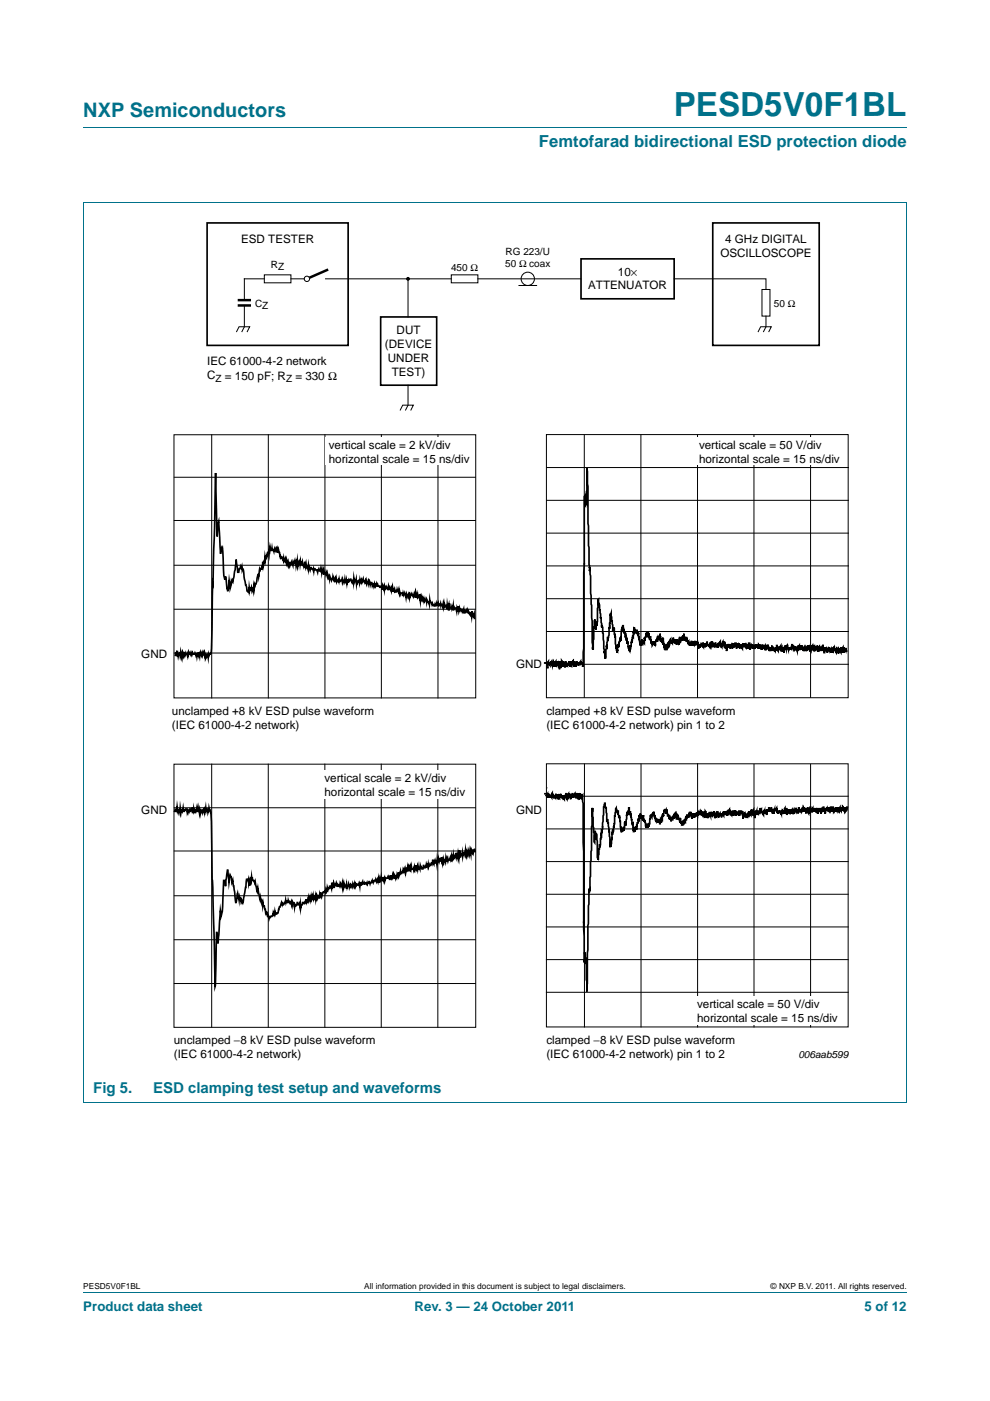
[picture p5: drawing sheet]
<svg xmlns="http://www.w3.org/2000/svg" width="210mm" height="297mm" viewBox="0 0 210 297" stroke-linecap="round" stroke-linejoin="round" font-family="sans-serif">
<path d="M17.7 27h174.6M17.6 42.9h174.7M17.7 42.9v190.9h174.6v-190.9M17.7 273.9h174.6" fill="none" stroke="#00718a" stroke-width=".21"/>
<g fill="none" stroke="#000" stroke-width=".21">
<path d="M51.8 59.1v4.5M50.1 70.4l.6-1.1h2.3l-.6 1.1M51.8 64.8v4.5l-.5 1.1M160.8 70.4l.5-1.1h2.3l-.6 1.1M162.5 67v2.3l-.6 1.1M36.9 92.2h64v55.8h-64zM44.9 92.2v55.8M56.9 92.2v55.8M68.9 92.2v55.8M80.9 92.2v55.8M84.9 87l.5-1.1h2.3l-.6 1.1M86.5 85.9l-.5 1.1"/>
<path d="M92.9 92.2v55.8M36.9 119.8h64M36.9 110.4h64M36.9 101.2h64M36.9 138.5h64M36.9 129.2h64M36.9 171.3h64M36.9 162h64v55.8h-64zM44.9 162v55.8M56.9 162v55.8M68.9 162v55.8M80.9 162v55.8"/>
<path d="M92.9 162v55.8M36.9 199.2h64M36.9 189.9h64M36.9 180.4h64M36.9 208.5h64"/>
</g>
<path d="M69.6 57.1l-4.5 2M50.4 63.6h2.8M50.4 64.8h2.8" fill="none" stroke="#000" stroke-width=".53"/>
<circle cx="65.1" cy="59.1" r=".56" fill="#fff" stroke="#000" stroke-width=".21"/>
<g fill="none" stroke="#000" stroke-width=".21">
<path d="M51.8 59.1h4.3M56.1 58.3h5.6v1.7h-5.6zM61.7 59.1h2.8M69 59.1h26.7M86.5 59.1v8.1M95.7 58.3h5.7v1.7h-5.7zM101.4 59.1h21.8M143 59.1h19.5v2.3M110 60.5h3.9M161.6 61.4h1.7v5.6h-1.7zM86.5 81.7v4.2M115.9 167h.1"/>
<circle cx="111.9" cy="59.1" r="1.41"/>
</g>
<circle cx="86.5" cy="59.1" r=".28" fill="#000" stroke="#000" stroke-width=".25"/>
<path d="M43.9 47.3h29.9v25.9h-29.9zM123.2 54.9h19.8v8.5h-19.8zM151.2 47.3h22.6v25.9h-22.6zM80.7 67.2h11.9v14.5h-11.9z" fill="none" stroke="#000" stroke-width=".35"/>
<g fill="#fff">
<path d="M68.1 163.4h31.4v6h-31.4z"/>
<path d="M69 92.8h31.4v5.7h-31.4z"/>
</g>
<path d="M100.6 131.1v-1l-.2 .5-.2-.5v.3l-.1-.8-.1 1v-.5l-.2 .3-.1-.5-.1 .2-.2-.5-.2 .3v-.5l-.1 .2-.2-.2-.1 .5-.2-.3-.2 .3v-.7l-.2 .4-.1-.2-.1 .2-.2-.4-.2 .2-.1-.5-.2 .7-.1-.9-.2 .5-.1-.3v.7l-.2-.7h-.3l-.1-.2-.1 .7-.1-1-.2 .8-.1-.5-.1 .2h-.2l-.2-1v1.5l-.1-1.2-.2 .7-.1-.7-.1 1-.1-.8-.2 .3-.2-.5-.1 .2v-.5l-.1 .8-.1-.5-.1 .5-.1-.5h-.2l-.1 .2-.1-.5-.3 .5-.1-.5-.1 .3-.1-.3-.2 .3v-.3l-.1 .5h-.2l-.1-.2v.2h-.2l-.3-.5-.1 .3-.2-.5h-.2v-.5l-.1 1-.1-.5h-.2l-.2-.5-.1 .5-.1-.7-.3 .4-.1-.2v.2l-.1-.4-.1 .2-.1-.2-.1 .2-.1-.7-.1 .5-.2-.5v.9l-.2-1.4-.1 .7h-.2l-.2-.7-.1 .5-.2-.5-.1 .7v-.7l-.1 .5-.2-.5-.1 .5-.3-.5-.1 .2-.1-.2-.2 .5-.1-.3v.5l-.3-.7-.2 .5-.2-.5-.1 .7-.3-1-.1 .5-.2-.5-.1 .5-.1-.5h-.3l-.1 .3-.1-.5-.1 .5-.1-1-.1 .2h-.2l-.1-.2v.5l-.2-.3-.2 .3-.1-.5-.1 .2v-.2l-.2 .2-.1-.4-.1 .7v-.7l-.2 .4v-.4l-.1 .2-.2-.5-.1 .3-.2-.5v.7l-.4-.5v.3l-.2-.3-.1 .3-.1-.3v.5l-.1-.7-.2 .5-.1-.8-.2 1-.1-.7-.1 .2-.6-.2-.1-.3-.1 .3-.1-.5-.2 .5-.1-.3-.1 .3-.1-.5-.2 .5-.1-.5-.2 .2v-.5h-.2l-.2 .5-.1-.7-.1 .2-.1-.2-.1 .5v-.5l-.3 .5-.1-.8-.1 .3-.1-.3-.1 .5-.3-.2-.1-.5-.2 .7-.1-.5-.1 .3v-.3l-.2 .5-.1-.5-.1 .5-.1-.5-.3 .5-.1-.2-.1 .5v-1l-.2 .5h-.1l-.1-.3v.3l-.2-.7v.9l-.1-.5-.2 .5-.3-.7h-.1l-.2 .5-.1-.3-.3 .5-.1-.7v.7l-.1-.5-.2 .5-.1-.7-.1 .5-.2-.3-.1 .5-.3-.7-.4 .5-.1-.5-.1 .5-.1-.3-.1 .3-.2-.3-.1 .3-.1-.5-.1 .5-.1-.7-.2 .4-.3-.7-.1 .5h-.1l-.1 .2-.3-.7-.1 .5-.1-.5-.1 .3-.1-.5-.1 .2-.1-1-.1 .3-.1-.3-.1 .5-.1-.2h-.2l-.1-.5-.1 .7v-.7l-.2 .2-.1-.5-.1 .5v-.7l-.1 .7-.1-.7-.1 .5-.3-.5-.2 .7-.2-.5h-.3l-.1-.2h-.2v.5l-.1-.5-.1 .2-.1-.2h-.2l-.2-.3-.1 .5-.2-.7-.1 .5-.1-.7-.1 .7-.1-.3h-.1l-.2-.7-.1 .7-.1-.7-.1 .3-.1-.3-.1 .5-.1-.2h-.1l-.1-.8v.3l-.2-.3-.1 .8-.2-1-.3 .7v-.2l-.1 .5-.1-1-.1 .7-.1-.5-.1 .8-.1-.8-.1 .3-.1-.5-.1 .5-.2-.3-.1 .8v-.3h-.2l-.1-.5-.3 .8-.1-.8-.1 1-.2-1-.1 .5-.2-1-.1 .8-.2-1-.3 .5v-.5l-.1 .5-.2-.8-.2 .3-.2-.5-.1 .2-.4-1.7v.3l-.1-.3-.1 .8-.2-1-.2 .5-.1-.5-.2 .7-.1-.2h-.2l-.1-.5-.2 .5-.2-.8-.2 1.5-.1-.5-.3 .8v-.3l-.2 .7-.2-.2v.7l-.1-.5-.1 1-.2 .5v-.2l-.1 .5-.1-.8v1.5l-.2-.3-.3 .5-.1-.2-.2 1.7-.2-.5-.2 1.5-.4 1-.1-.3-.1 .8-.1-.5-.1 .9v-.4l-.3 .4-.1-.7-.3 .7-.1-.7-.1 1-.1-.3-.1 .3-.2-.3-.6-2.4-.2-2-.1-.2-.1 .2-.1-.7-.1 .2-.2-.2-.1 .5h-.2l-.1 .7h-.2l-.3-2.7-.2 2.2-.5 2.5-.1-.3-.2 .5v-.2l-.3 1.5-.2-1.8-.2 2-.1 .2-.4-2.6-.1-.3-.1 .5-.2-.7-.3-5.9-.1 .2-.1-.2-.2 1.2-.4-6.8-.3 3.1-.4-13.4-.9 38.2-.2 .2h-.2l-.1 .2-.1-.2v.7l-.2-.7h-.2l-.2 1-.1-1-.1-.2v.4l-.2-.7-.2 .7-.1-.4-.2 .4-.1-.7-.3 1-.2-.7h-.2l-.1 .7-.1-.5-.2 .2-.1-.4-.1 .2h-.4l-.1-.2-.1 .2v-.2l-.2 .4-.2-.4-.1 .2-.2-.5-.1 1-.1-.5-.1 .2-.3-.4-.1 .4-.2-.2v.2l-.1-.7-.1 .7-.1-.4-.1 .7-.1-.7-.1 .7-.2-1-.1 .7-.1-.4-.3 .7-.1-.5-.1 .2-.1-.9-.1 .7-.1-.2-.1 .4M179.6 138h-.1v-.5h-.1v.5v-.3v.3l-.1-.3v.3v-.3v.3h-.2l-.1-.8-.1 1.2-.1-1.2-.2 1.2v-.7l-.1 .3-.1-.8v1.2l-.2-.4v.4v-.7v.3l-.1-.3-.1 .2v.5l-.1-.9-.1 1-.1-1-.1 .2-.1-.2-.1 .9-.2-.7-.1 .3v-.3v.3v-.3l-.1-.2-.1 .2v-.5l-.1 .3v-.3v.8v-.5l-.1 .5-.1-.3v.7l-.1-.9-.3 .9v-.7v.3h-.1v-.5l-.1 .2-.1-.2v.2v-.5l-.1 .8-.2-.5-.1 .9v-.9v.5v-.3l-.3 .3v-.5l-.2 .2v-.5l-.1 1.2h-.1v-.7v.3v-.3v.3v-.3h-.1v.3v-.5l-.1 .2v-1v.8l-.2-.6v.8l-.1-.2-.1 .5-.1-.5-.1 .2-.1-.2v.5v-.8l-.1 .3v-.3l-.1 .2v.3v-.5l-.1 .2v.6h-.2l-.1-1.1-.1 .8v-.2l-.1 .2v-.5l-.1 .5v-.5v.5v-.5l-.2 .5v-.8h-.1v.8v-.2v.2l-.2-.2-.1 .2v-.5v.5l-.1-.8-.1 .3v-.3l-.2 1.1-.1-.3v.3h-.1v-.8l-.1 .5v-.5l-.2 .5v-.5l-.1 .5-.1-.8-.2 1.1v-.3l-.1 .3-.1-.8v.5v-.2l-.1 .2v-.5l-.2 .2v.6v-.3l-.1 .3v-.8l-.1 .5-.1-.5v.5v-.2l-.1 .2-.1-.8v.6l-.1-.6v.3h-.1v-.3v.8v-.2l-.1 .2v-.5v.3v-.3h-.2v.5v-.2l-.1 .2v-.8v.3v-.3l-.1 .3-.1-.3v.8l-.1 .3v-.5v.5v-.5h-.1v.5l-.1-.8v.3v-.3v.3l-.3-.3-.1 .5v-.5v.5l-.1-.2-.1 .2-.1-.8v.6h-.1v-.3l-.1 .3v-.8h-.1l-.1 .8v-.3v.3l-.2-.3-.1 .5-.1-.5-.1 .5-.1-.5-.1 .5-.1-.8h-.1v.3v-.3l-.2 .3v-.3l-.1 .8-.2-.8-.2 1.5-.2-1.2v.8h-.1l-.2-.8-.1 .8-.1-1.1-.1 .8-.2-.2v-.3v.5h-.1v-.5h-.1v.8l-.3-.3v-.8h-.1v.8h-.1v-.5l-.1 .5v-.5l-.1 .8v-.5v.5l-.1-.5v.2l-.1-.2v.5l-.1-.5v.5l-.2-.5-.1 .2-.1-.8-.1 1.1-.1-.8-.1 .8-.1-.8v.8v-.3l-.1 .3-.3-1.3-.1 .8h-.1v-.6h-.1l-.1 .8-.1-.2-.1 .2v-.8l-.1 .6-.2-.6v.3l-.2-.3v.6l-.1-.8-.1 1v-.5v.5v-.2l-.1 .2-.1-1-.1 .8v-.6h-.2v.3l-.1-.5v.5l-.1-.5-.1 .8-.1-.6v.3v-.3l-.2 .3-.1-.5-.4 .8-.1-.8-.1 .8-.1-.8-.1 .2v.6l-.1-.8v.2l-.3-.2v.5l-.2 .5-.1-1.3h-.1l-.1 .8v-.5l-.2 .2v.6l-.1-.8v.5l-.2-.3v.3l-.1-.3v.3v-.3v.3l-.1-.2v-.6v.5l-.2-.5v.8v-.3h-.1v.3v-.5l-.1 .2v-.5l-.1 1.1-.2-.3v.3v-.6l-.1 .3v-.5l-.1 .5-.1-.5-.1 .8-.1-1.1v.5l-.1-.5-.1 .8v-.3v.3l-.3-.5v.2v-.5l-.1 1.1v-.8l-.1 .2-.1-.2v.2v-.5l-.3 .8h-.1l-.2-.8-.1 1.1-.1-.6v.3v-.3h-.1v.3v-.5l-.1 .2v-.2l-.1 .8-.1-.8-.2 .2v.3v-.3l-.2 .3v-.5h-.1l-.2 1.3-.1-1.3-.1 .8v-.6h-.1v.3v-.5l-.1 .2v-.9l-.2 .9h-.1l-.1-.9-.1 .2-.1 1-.2-.5v.2v-.5v.5l-.1-.4v-.5l-.1 .9-.3-.5-.1 .8v-.5v.5h-.1v-.5l-.1 .2-.1-.2v.5v-.3h-.1v.3l-.1-.8v.5l-.2-.5v.3l-.1 .2-.2-.2v.5v-.3l-.1 .3-.1-1.2-.1 1.2-.1-1.2-.1 1.2-.2-.8h-.1v.8l-.1-.5v.2v-.2h-.2v.2v-.2v.2v-.2v.2l-.2-.2v-.7l-.1 .7v-.3v.3h-.2v-.3v.5h-.1v-.5v.8v-.3l-.1 .3v-.8v.5l-.3-.2v.5l-.1-.8h-.1v.5l-.1-.5v.5v-.2v.2l-.3-.2-.1 .5v-.3v.3h-.1v-.5v.2l-.1-.2-.1 .8v-.8l-.1-.3v.3v-.3l-.3 .3-.1-.7-.1 .7v-.3l-.1 .3v-.7v.7v-.7h-.1v.4l-.1-.4v.9l-.1-.9v.7l-.1-.7v.7v-.3l-.1 .3-.2-.3v.5l-.1-.9h-.1v.7h-.1v-.3v.3v-.3l-.1 .3v-.3v.5v-.5l-.2 .3-.1-.7v.7v-.7l-.2 .4v-.5v.5v-.5v.1l-.1-.1-.1 .1v-.5l-.1 .5-.1-.8-.1 .3v-.3h-.1v.3v-.3v.3l-.1-.3v.7l-.1-1.6-.4 1.6v-.7h-.1v.3v-.3l-.1 .3v-.3l-.2 1.2-.1-1.4-.3 1.7-.1-.7v.4l-.1-.4v.4l-.1-.9-.1 1.2v-.7l-.2-.5v.9h-.1v-.5l-.4 .1v-.8l-.1 1.2v-.4h-.1v.4v-.4v.4l-.1-.2v-.3l-.1 .1-.1-.1v.1v-.5l-.2 .9v-.4l-.1 .4v-.5v.5l-.1-.4-.1 1.2-.1-.8-.1 1.1v-.3l-.1 .3v-.3v.5h-.1v-1h-.1v.5l-.3 .5v-.5v.5l-.2-1v.5v-.8v.3l-.1-.3v.3v-.8l-.1 .5v-1.2l-.1 1.2-.1-.9-.3 .5-.1-1.7-.1 1.2-.1-.5-.1 .5v-.5l-.1 .5v-.5v.2l-.1-.2v1l-.1-.5-.2 .5v-.5l-.2 .7v.7l-.1-.5v.3v-.3v.3l-.1-.3v.3l-.1-.7v.4v-.4v.4h-.1v-.4l-.3 .9v-.5v.3l-.1-.7v.4h-.1l-.1-.9v.4v-.9l-.2 .5-.1-1.2v.4v-.4h-.1v.7h-.1v-.8h-.2v.5v-.5l-.1 .5-.1-.5v.8v-.7h-.1l-.2 1.6-.1-.7v1.2l-.3-.5v.5l-.2 .3-.1-1.2-.1 1.4-.1-.9v.7h-.1v-.7v.7v-.7l-.2-.3-.2-1.5-.1 .5-.1-.9-.1 .5v-.8l-.1 .7v-.4l-.2 .4-.3-1.2-.1 1.2-.1-.4v1.2l-.1-.3-.1 1.2v-.4l-.3 1.7-.1-.3-.2 1.1-.1-.8h-.1v.3l-.2-1.5v.4v-.4v.4v-.4v.4h-.1v-.9l-.1 .4-.1-1.2-.2 .5-.1-1.4-.1 .5-.1-1v.5v-.3h-.1v-.8h-.1l-.1 .8v-.5v.5l-.1-.2-.3 2.6v-.7v.7v-.7l-.1 .7v-.4v.4l-.2 .3v1v-.5h-.1v.5v-.5h-.1l-.2 1.7-.4-1.9-.1-2.2v.7l-.1-.5v-1.2l-.1 .2v-.5l-.2 .8v-1.3l-.2-.8h-.1l-.1-1.7-.1 .5v-.5l-.2 3.3v-.3l-.1 .2v1.5l-.2 .8v-.3v.7v-.7h-.2l-.4 4.5-.3-2.2-.3-4.5-.1-.3v.3v-.3h-.1v.3l-.1-2h-.1l-.3-3-.2 .3v-1.2l-.1 .4v-.4l-.1 1.9v2.8l-.1 .9v-.2l-.1 .2v-.9v.4h-.1v1.3l-.2-2.2-.2 .4-.3 6-.4-15.6-.4-2.4-.2-16.6-.2-3.9-.1 7.6-.1-2-.2 2.3-.1-2-.1 .2-.2 35.8-.1 .3v-.7l-.1-.1-.1 .1-.1-.1v.1v-.5l-.2 .5v-.5l-.1 .5v-.1l-.2 .1v-.1l-.1 .5v-.5l-.2 .1-.1-.5v.5l-.2-.1-.1 .1v.7l-.2-1.2-.1 1.2-.1-1.2v.4l-.1-.4v.4v-.4l-.1 .2v.3v-.5l-.1 .4-.2-.4v.9l-.1-.4v.4l-.1-.9-.1 1.2v-.7l-.2-.1v-.4l-.1 .9v-.4h-.1v.4v-.4l-.2 .4-.1-.5-.1 .1v.7l-.1-1.2-.1 1.2h-.1v-.7l-.2-.5v1.2v-.3h-.1v.3v-.7l-.2 .4v-.4h-.1v.4l-.1-1-.1 1.3h-.1l-.1-1.2v.4h-.1v1.3l-.1-1.2-.2 .4v-.5l-.2 .1v-.5v.4l-.1-.4-.1 1.2-.1-1.2-.1 .5v-.5v.4h-.1v.5l-.3-.4v.7l-.1-1.2-.1 .4v-.4v.9v-.4v.4l-.2-.4v-.5l-.1 .4v-.4v.5v-.1l-.1 .1-.1-.1v.5l-.4-.5v-.4l-.1 .9h-.1v-.5M37 172l.1-.2 .2 .2 .1-.5 .1 .3 .1-.8 .2 1.3 .2-.5 .2 .5v-1l.2 1 .1-.5h.1l.1 .2 .2-.7 .1 .7 .4-.5h.3v.8l.1-.3 .1 .3 .1-.5 .1 .2 .1-.2 .2 .2 .1-.5h.1l.1 .3 .1-.5h.1v1l.2-.8 .1 .5v-.2l.1 .2 .2-.2 .1 .2 .1-.7 .2 .7 .1-.7 .3 1 .1-.8 .1 1 .2-.7 .2 .5 .1-.5h.2v.2l.1-.7 .1 .7 .2-.7 .1 .7 .3-.5 .1 .8 .2-1 .4 1 .9 36.9 .3-11.5 .4 2.2 .4-6.8 .2 1.2 .1-.3a10 10 0 0 0 .3-3.9l.1-3.4h.3l.1 1.2 .4-3.4 .4 2.7 .2-1.7 .1 .2a1.84 1.84 0 0 1 .3 1.5l.2-.5 .6 4.7 .4-2 .3 1.5 .1-.8 .1 .3h.1l.1 .7 .1-.2 .1 .5 .1-.3 .1 .3 .6-3.3 .2-1.7h.3v.3l.1-.3 .1 1 .1-.5 .1 .8 .4-1.8v.8l.1-.8 .1 .8h.2l.2 .5 .1-.3 .4 1.7v-.2l.1 .5 .1-.5 .5 2.5 .1-.5 .3 1.2 .1-.2v.7l.1-.5 .1 .5h.2l.2 .7 .1 .8 .1-.3 .2 .7 .1-.2 .3 1 .3-.5h.3l.2-.3 .1-.4v.2l.1-.2 .1 .2 .1-.5 .1 .5v-.2l.1 .2 .5-.2 .2-1.3h.2l.3-.9 .2 .4v-.2l.2 .2 .2-.4h.2l.1-.5 .1 .5v-.3l.4 .3v-.5l.1 .2h.2l.1 .5 .3-.5 .1 .7 .1-.4 .1 .4 .2-.4 .2 .9 .1-.5 .1 .3 .4-.7 .2 .4 .2-.2 .1 .5 .1-.5 .1 1 .4-1.2h.2l.1 .2 .2-.5 .2 .3 .1-.8v.8h.2l.2-1.3 .1 .8 .2-.5 .1 .5 .2-.8 .1 .5 .1-.7 .2 1 .1-.8v.5l.2-.5 .1 .3 .1-.3v.5l.1-.7 .1 .5 .1-.5 .1 .5 .1-.5h.2l.1 .5 .1-.8 .1 .3 .1-.3 .1 .3 .1-.5 .1 .5 .3-.8h.2l.1-.2 .1 .2 .1-.5 .1 .5 .2-1 .2 .5v-.2h.2l.1-.5h.1l.3 .5 .1-1.2 .1 .7v-.2l.1 .2 .1-.5 .1 .7 .1-.7 .1 .5 .3-.7 .2 .7 .2-.2v.2l.2-.2 .2 .2v-.5l.1 .3 .1-.3 .2 .5 .1-.5 .1 .7 .1-.4v.4l.1-.7 .1 .5 .1-.2 .1 .2h.1l.1-.2 .1 .7 .1-.7v.4l.1-.2h.2l.1-.5 .1 .7 .2-.4 .1 .2v-.2l.1 .2 .1-.2 .2 .2v-.5l.3 .5 .1-.5v.5l.1-.2 .1 .2 .1-.5 .1 .3v-.3l.2 .3h.2l.1-.3 .1 .3 .1-.3v.5l.1-.7 .3 .5 .2-.8 .1 .5h.2l.1-.2 .1 .2 .1-.2 .3 .2 .1-.2v.2l.4-.5 .2 .5 .5-.7 .1 .5 .3-.5h.2l.1-.3 .1 .5 .2-.5 .2 .5v-.5l.1 .8 .1-.8 .1 .3 .1-.5 .1 .5 .2-.8 .1 .8h.1l.1-.8 .1 .8 .1 .2 .3-.7v.2l.5-.5 .1 .3 .2-.3 .2 .5 .1-.7 .2 .5 .1-.3 .1 .3 .3-1 .2 1 .1-.3 .1 .3 .1-.5 .1 .2 .1-.4 .1 .2 .1-.2 .1 .2 .1-.7v.7l.4-1v.5h.2v-.2h.2l.1-.5 .1 .2 .1-.5 .2 .8 .1-.5v.5l.2-.8 .1 .3 .2-.5v.7l.1-1.2 .3 1.2 .2-1 .1 .5 .1-.5v.5h.4v.3l.2-.8v.8l.2-.3 .1-.7 .1 .7v-.2l.1 .2 .1-.5 .1 .5 .1-.5 .1 .5 .1-.2 .2 .2 .1-.7 .3 .7h.2l.1-.7 .2 .5h.2l.2-.7 .1 .2 .2-.2 .1 .4v-.4l.1 .4 .2-.4 .2 .2 .2-.5 .1 .3 .2-1 .1 .7 .1 .3 .1-.5 .2 .2v-.5l.1 .3h.2l.1 .5v-1l.1 .5 .2-.8 .1 .8 .2-.5 .2 .2 .1-.7 .3 1.2 .2-.7 .1 .5 .1-.5 .2 .5 .1-.8v.5l.2-.5 .1 .3 .1-.3v.5l.4-.5 .1 .3 .3-.8 .2 .8 .2-1v.5l.1-.3 .1 .3 .2-.3 .1 .3 .1-1 .1 .7 .1-.2v.2l.1-.4 .1 .7 .1-.5v.5l.1-1.5 .3 1.5v-.7l.3 .2 .1-.5v.7l.2-.7h.2l.1 .5 .1-1 .2 1 .1-.5 .1 .5 .1-.5 .1 .3v-.8l.3 .8 .1-.8 .2 .8 .1-1 .2 .7 .1-.2 .1 .2 .2-.7 .2 .5" fill="none" stroke="#000" stroke-width=".35"/>
<g fill="none" stroke="#000" stroke-width=".21">
<path d="M115.9 92.1h64v55.8h-64zM115.9 99.1h64M123.9 92.2v55.6M135.9 92.2v55.6M147.9 92.2v55.6M159.9 92.2v55.6M171.9 92.2v55.6M115.9 106.1h64M115.9 113h64M115.9 120h64M115.9 126.9h64M115.9 133.9h64"/>
<path d="M115.9 140.8h64M115.9 161.9h64v55.8h-64zM115.9 168.8h64M115.9 175.7h64M124 162v55.7M136 162v55.7M148 161.9v55.8M159.9 162.1v55.6M171.9 162.1v55.6M115.9 182.7h64M115.9 189.6h64M115.9 196.5h64"/>
<path d="M115.9 203.5h64M115.9 210.4h64"/>
</g>
<g fill="#fff">
<path d="M147.9 211.3h31.4v6h-31.4z"/>
<path d="M147.5 92.8h32.1v5.7h-32.1z"/>
</g>
<path d="M116 168.8v.3v-.6l.1-.2v.3h.3v-.3l.1 .8 .1-.5v.5l.1-.5h.1v.5v-.3l.2 .3 .1-1v.5v-.3v.3l.1-.3v.5l.2-.2v.5v-.5v.2l.1-.2v.5l.2-.5 .1 .5 .1-.8 .1 .8v-.3l.1 .3v-.5h.1l.2 .9v-.9h.1l.1 .9v-.7l.1 .3 .2-.8 .1 .8 .1-.5v.4l.1 .1v-.3l.2 .3v-.5l.1 .5 .1-.3 .1 .7v-.7l.1 .3 .1-.5v.5v-.5l.2-.3v1l.1 .2v-.7l.2 .3 .1-.5v.9v-1l.1-.2 .1 .3v-.3l.1 .8 .1-.8 .1 1.2 .4-1.2h.1v.8l.1-.5v.2l.1-.2v.5v-.5l.1 .2 .1-.5v.3v-.5l.2 .5v.5h.1v-.8h.2v.7l.1 .1v-.3v.3v-.3h.1v.3l.1-.8 .1 1.2 .1-.4v.4l.1-1.2v.3l.1-.3 .1 .8v-.5v.2v-.2l.2 .2v-.2l.1 .2 .1-.2 .2 11.9 .1 23.6 .1-2.2 .1 2.5 .1-1.3v.5h.2l.1 6.6 .3-18.2 .2-3.7v.9l.1-.7v.4l.1-6.2 .3-2.4 .1-9 .1 .3v-.3l.1 4 .2 1.3v1.9l.1 .2 .1-2.6 .2 1.7h.1v-1.2l.1 .4 .2 5.2h.1l.1-1 .1-2h.1v.5v-.5v.3l.2-.3 .2-3.1 .1 .5 .1-.8 .2-4.7h.1l.1-.8h.2v.8l.2 .2 .1 2.8 .2-.3v.7h.1l.4 3v2h.1v-.7h.1v.7l.2-2.9 .1-.3v.7l.1-1.2 .1 .3v-.8l.3-.7v-1.6h.1l.2-1.7v.7l.1-.4v.5l.1-.1 .1 .5v-.5h.1l.1 1.3v-.3l.2 .3v-.5l.2 2.5h.1l.1 1v-.5v.3l.1-.3v.5l.1-.5 .1 .3 .2-.8 .1 .8 .2-2 .1 .9 .1-.4 .1-1.8v.2l.1-.9 .1 .7v-.7v.7l.2-.7v.7l.1-1.7v.9l.1-.4v.5l.1 .4 .1-.5 .1 .8v-.3l.3 2.5 .2-.4 .1 1.7h.1l.1-.8 .1 .8 .1-1 .2 .5 .1-1.3h.3v-.9h.1v.5l.1-1.3 .1 .8 .1-1.1 .1 1.1 .1-.6 .3 .6v-.6v.8h.1l.1-1v.7l.4 1 .1 1v-.5l.3 .3v-.7v.5l.1 .4v-.5l.1 .5 .1-.9 .1-.1 .1 .1 .1-1.6 .1 .3v-.5h.1l.2 .5v-.5l.1 .2v-.5l.1 .3 .1-.7v.4l.1-.4 .1 1.2 .1-.5 .1 1.2 .1 .1v-.5v.2l.2-.2v.5v-.3l.1 .3v-.5v.2l.1-.2 .1 .9 .1-.9v.2h.2v.8h.1v-.8l.1-.2 .2 .2v.7l.1-1.2 .1 .3v-.8l.1-.3v.5h.1l.2-1.4v.5v-.1l.2 .1 .2-.5v.9l.2-.9 .1 1.4 .1-.2v.2v-.2l.2 .2v-.2v.8l.1-.3v.5v-.5l.1 .3v-.3l.3 .8v-.8h.2v.5h.1l.1-.8v.6v-.3l.1 .3 .1-1 .1-.1v.8h.2l.1-.8 .1 1.1h.1v-.8h.1l.1 .8v-.6l.1 .8 .1-.2 .1 .5 .2-.3v.7v-.9h.1l.1 1 .1-.5 .1 .9 .1-.9v.4l.1-.4v.9l.2-1.2 .2 .3v-.5l.1 .5 .1-.8v.5h.1v-.8v.6l.1-.8 .2 .2v.3l.2-.8v.8l.2-1.2v.7l.1-.7 .1 .7 .1-.7 .2 1.5 .1-1.1 .1 .3v-.3v.5l.1-.2v.5l.2-.8 .1 .8 .2-.8v.5h.1v-.5v.3l.1-.3v.5v-.2v.2v-.2l.1 .2 .1-.2v-.7v.4l.1-.4v.7l.2-.7 .2 .7 .1-.8h.1v.5v-.5l.1 .5 .1-.4 .1 .9 .1-.9v.5l.2 .4v-.2l.2 .2v.3l.1-1.3 .2 1.3v-.5l.4 .5v-.8v.3l.1-.3v.3l.1-.3 .1 .3v-.7v.9l.1-.5 .1 .5 .1-.2v-.7v.5l.1 .2v-.7v.5l.1 .2 .2-.3 .1 .3v-.3l.1 .3v-.3v.5l.1-1 .1 1.3h.1l.1-.8v.8l.4-.5v-.7h.1l.1 .9 .1-.2v.5l.2-.8v.3l.1-.3v.5v-.5l.1 .5 .1-.2v.5v-.5l.2-.3 .1 .3 .1-.7 .1 .9v-.9v.7l.1-.7v.4v-.4l.1 .4 .1-.4v.7v-.3l.1 .3v-.7l.1 .7 .2-.7 .1 .9 .1-1 .1 .5v-.5l.1 .1 .1-.5v.7l.1 .2v-.5v.5h.1v-.5l.1 .8v-.3l.2 .3v-.7l.2 .4v-.5h.1v.5l.1 .3 .1-.3v.3v-.8l.1 .1 .2-.1v1l.2-.9v.7l.1-.7v.7l.1-.7 .1 .4v-.4v.7l.1-.3v.3v-.7l.1 .4v-.5h.1v.8h.1v-.7l.1-.1 .2 .5v-.5h.1v.5v-.4l.1 .4 .1-.5 .1 1.6 .1-1.1 .1 .3 .1-.3v.5l.3-.2v-.3v.8l.1-.5 .1 .2v-.2v.2l.3-.2 .1-.8 .1 1v-.2l.1 .2v-.5v.3l.2-.3 .1 .3 .1-1.2 .1 1.2 .1-.7v.7h.1l.1-1.2v1l.1 .2 .1-.3v.8h.2l.1-1.3v.1l.1-.1v.8l.1-.8 .1 .8 .1-.8 .1 .5v-.5l.4 .5 .1-1.2 .1 .7 .1-.4v.5l.1-.1 .2 .8v-.3l.1 .3v-.8h.1v.5l.2-.5v.1v-.5l.1 .9v-.4l.1 .4v-.5v.1l.1-.1 .1 .8 .1-1.2v.4v-.4l.1 .4 .1-.4v.4v-.4v.4h.1v-.7h.2l.1 .8 .2-.5v.4v-.7l.1 .3v-.3v.8v-.1l.1 .1 .1-.1v.5l.1-.9h.1v.9l.2-.4v.4l.1-.9v.4v-.4l.1 .4v-.4l.1 .4 .1-.4v.4l.1-.7 .2 1.2v-.5v.1l.1-.1v.5l.2-.5 .1 .1v-.1v.1l.2-.1v.5l.1-.5 .1 .8 .1-.8v.1l.1-.1v.5v-.5l.3 .1v.4l.1-.4v.4l.2-1.2v.8v-.1l.1 .1v-.1v.1v-.1l.1 .1 .1-.1v-.7l.1 1.5 .3-1.2v.4v-.4v.4l.1-.4 .1 .4v-.4l.1 .9v-.4l.1 .4v-.5l.1 .1v-.5l.1 .9 .3-.9v.5l.1-.1v.5h.1l.1-.9 .1 .9 .2-.9v.5l.1-.8v.7l.1-.4v.5v-.1l.2 .1 .1-.5 .1 .9 .2-1.4 .1 1v-.5l.1 .5 .2-.5v.5v-.1l.2 .1v-.5v.5l.2-.5 .1 .4v-.9l.1 .9 .1-.4v.5l.1-.8v.7l.1-.4 .1 .9 .2-.9v.4h.2v-.7v.3l.1-.3 .1 1.2 .1-1.2 .1 1.2 .1-1.4 .3 .5v.5l.1-.5v.5h.1l.1-.8 .1 .8 .1-.5 .1 .4v-.7l.1 .7v-.4v.4v-.4l.1 .4 .2-.4v.5h.1v-.8l.1 .3v-.3l.1 1.2 .3-.5v-.7l.2 .8 .2-.5 .1 .9 .1-1.2 .1 .7 .1-.7v.7h.1v-.9l.3 .9v.5v-.4l.2 .4 .1-1.2v.7l.1-.7v.3l.1-.3 .1 .3 .1-.5 .1 1 .1-.8 .3 .7 .1-.9h.1v.5l.1-.3v.7h.1v-.7l.2-.2 .1 1 .1-.8 .3 .7 .1-.9 .1 .9v-.4l.1 .4 .1-.9 .2 .9v-.7l.1 .7 .2-.9v.5l.1-.5v.5l.1-.3 .1 .7v-.7l.1 .7 .1-.7 .1-.2 .1 .5v-.5l.1 .2v-.2v.9v-.4l.2 .4 .1-.9 .1 1 .1-.5 .1 .4 .1-.9v.2M179.6 171.1h.1" fill="none" stroke="#000" stroke-width=".35"/>
<text font-size="7" fill="#00718a" x="142.9" y="24.6">PESD5V0F1BL</text>
<text font-size="4.2" fill="#00718a" x="17.7" y="24.9">NXP Semiconductors</text>
<text font-size="3.5" fill="#00718a" x="114.3" y="31.1">Femtofarad bidirectional ESD protection diode</text>
<g font-size="3.2" fill="#00718a">
<text x="19.8" y="231.7">Fig 5.</text>
<text x="32.5" y="231.7">ESD clamping test setup and waveforms</text>
</g>
<g font-size="2.8" fill="#00718a">
<text x="17.7" y="277.9">Product data sheet</text>
<text x="87.9" y="277.9">Rev. 3 — 24 October 2011</text>
<text x="183.4" y="277.9">5 of 12</text>
</g>
<g font-size="2.5">
<text x="51.1" y="51.5">ESD TESTER</text>
<text x="153.8" y="51.5">4 GHz DIGITAL</text>
<text x="131.1" y="58.6">10×</text>
<text x="152.8" y="54.5">OSCILLOSCOPE</text>
<text x="124.7" y="61.4">ATTENUATOR</text>
<text x="84.1" y="70.8">DUT</text>
<text x="43.9" y="77.5">IEC 61000-4-2 network</text>
<text x="81.6" y="73.8">(DEVICE</text>
<text x="82.3" y="76.8">UNDER</text>
<text x="43.9" y="80.5">C</text>
<text x="47.7" y="80.5">= 150 pF; R</text>
<text x="62.6" y="80.5">= 330 Ω</text>
<text x="83.1" y="79.8">TEST)</text>
<text x="69.7" y="95.1">vertical scale = 2 kV/div</text>
<text x="148.3" y="95.1">vertical scale = 50 V/div</text>
<text x="69.7" y="98.1">horizontal scale = 15 ns/div</text>
<text x="148.3" y="98.1">horizontal scale = 15 ns/div</text>
<text x="30" y="139.6">GND</text>
<text x="109.5" y="141.5">GND</text>
<text x="36.5" y="151.5">unclamped +8 kV ESD pulse waveform</text>
<text x="36.5" y="154.5">(IEC 61000-4-2 network)</text>
<text x="115.9" y="151.5">clamped +8 kV ESD pulse waveform</text>
<text x="115.9" y="154.5">(IEC 61000-4-2 network) pin 1 to 2</text>
<text x="68.8" y="165.8">vertical scale = 2 kV/div</text>
<text x="30" y="172.6">GND</text>
<text x="68.8" y="168.8">horizontal scale = 15 ns/div</text>
<text x="109.5" y="172.6">GND</text>
<text x="147.8" y="213.7">vertical scale = 50 V/div</text>
<text x="36.9" y="221.3">unclamped −8 kV ESD pulse waveform</text>
<text x="115.9" y="221.3">clamped −8 kV ESD pulse waveform</text>
<text x="147.8" y="216.7">horizontal scale = 15 ns/div</text>
<text x="36.9" y="224.3">(IEC 61000-4-2 network)</text>
<text x="115.9" y="224.3">(IEC 61000-4-2 network) pin 1 to 2</text>
</g>
<g font-size="2.1">
<text x="57.5" y="56.9">RZ</text>
<text x="95.7" y="57.4">450 Ω</text>
<text x="107.2" y="56.5">50 Ω coax</text>
<text x="107.2" y="54">RG 223/U</text>
<text x="54.1" y="65">CZ</text>
<text x="164.2" y="65">50 Ω</text>
<text x="45.7" y="81">Z</text>
<text x="60.7" y="81">Z</text>
<text x="169.3" y="224.4">006aab599</text>
</g>
<g font-size="1.8">
<text x="17.7" y="273.3">PESD5V0F1BL</text>
<text x="77.3" y="273.3">All information provided in this document is subject to legal disclaimers.</text>
<text x="163.5" y="273.3">© NXP B.V. 2011. All rights reserved.</text>
</g>
</svg>
